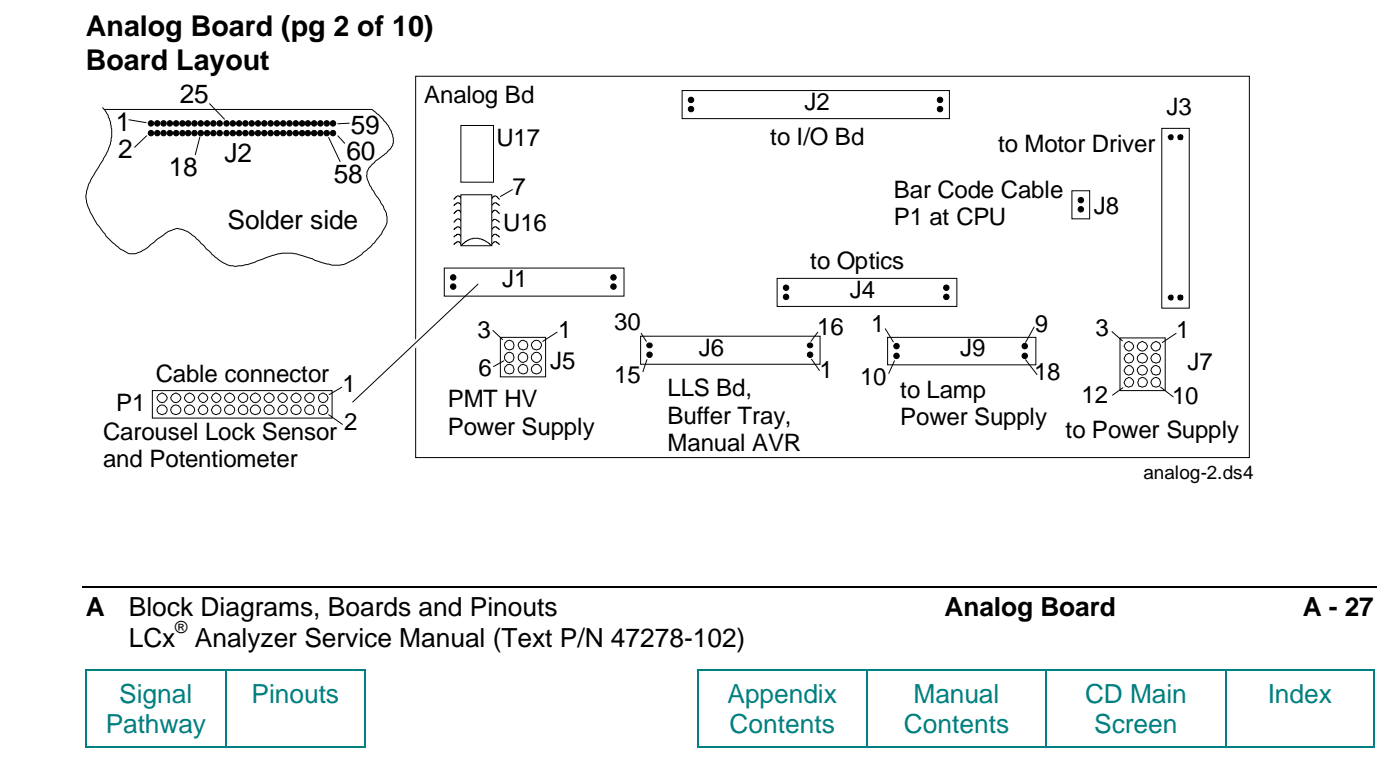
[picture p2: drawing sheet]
<svg xmlns="http://www.w3.org/2000/svg" width="207mm" height="114mm" viewBox="0 0 207 114" stroke-linecap="round" stroke-linejoin="round" font-family="sans-serif">
<path d="M12.2 86.8h191.5" fill="none" stroke="#000" stroke-width=".25"/>
<g fill="#008080">
<path d="M12.6 98.9h.2v.3h-.2z" fill-rule="evenodd"/>
<path d="M12.6 98.9h.2v.3h-.2z" fill-rule="evenodd"/>
</g>
<path d="M12.8 99.1h20.4" fill="none" stroke="#008080" stroke-width=".25"/>
<path d="M33.2 98.9h.3v.3h-.3z" fill-rule="evenodd" fill="#008080"/>
<path d="M33.5 99.1h20.4" fill="none" stroke="#008080" stroke-width=".25"/>
<g fill="#008080">
<path d="M53.9 98.9h.2v.3h-.2z" fill-rule="evenodd"/>
<path d="M53.9 98.9h.2v.3h-.2z" fill-rule="evenodd"/>
<path d="M103.1 98.9h.2v.3h-.2z" fill-rule="evenodd"/>
<path d="M103.1 98.9h.2v.3h-.2z" fill-rule="evenodd"/>
</g>
<path d="M103.3 99.1h24.8" fill="none" stroke="#008080" stroke-width=".25"/>
<path d="M128.1 98.9h.2v.3h-.2z" fill-rule="evenodd" fill="#008080"/>
<path d="M128.3 99.1h26.3" fill="none" stroke="#008080" stroke-width=".25"/>
<path d="M154.6 98.9h.3v.3h-.3z" fill-rule="evenodd" fill="#008080"/>
<path d="M154.9 99.1h26.3" fill="none" stroke="#008080" stroke-width=".25"/>
<path d="M181.2 98.9h.3v.3h-.3z" fill-rule="evenodd" fill="#008080"/>
<path d="M181.5 99.1h21.6" fill="none" stroke="#008080" stroke-width=".25"/>
<g fill="#008080">
<path d="M203.1 98.9h.2v.3h-.2z" fill-rule="evenodd"/>
<path d="M203.1 98.9h.2v.3h-.2z" fill-rule="evenodd"/>
</g>
<path d="M12.7 99.2v11.1" fill="none" stroke="#008080" stroke-width=".25"/>
<g fill="#008080">
<path d="M12.6 110.3h.2v.2h-.2z" fill-rule="evenodd"/>
<path d="M12.6 110.3h.2v.2h-.2z" fill-rule="evenodd"/>
</g>
<path d="M33.4 99.2v11.1M12.8 110.4h20.4" fill="none" stroke="#008080" stroke-width=".25"/>
<path d="M33.2 110.3h.3v.2h-.3z" fill-rule="evenodd" fill="#008080"/>
<path d="M54 99.2v11.1M33.5 110.4h20.4" fill="none" stroke="#008080" stroke-width=".25"/>
<g fill="#008080">
<path d="M53.9 110.3h.2v.2h-.2z" fill-rule="evenodd"/>
<path d="M53.9 110.3h.2v.2h-.2z" fill-rule="evenodd"/>
</g>
<path d="M103.2 99.2v11.1" fill="none" stroke="#008080" stroke-width=".25"/>
<g fill="#008080">
<path d="M103.1 110.3h.2v.2h-.2z" fill-rule="evenodd"/>
<path d="M103.1 110.3h.2v.2h-.2z" fill-rule="evenodd"/>
</g>
<path d="M128.2 99.2v11.1M103.3 110.4h24.8" fill="none" stroke="#008080" stroke-width=".25"/>
<path d="M128.1 110.3h.2v.2h-.2z" fill-rule="evenodd" fill="#008080"/>
<path d="M154.7 99.2v11.1M128.3 110.4h26.3" fill="none" stroke="#008080" stroke-width=".25"/>
<path d="M154.6 110.3h.3v.2h-.3z" fill-rule="evenodd" fill="#008080"/>
<path d="M181.3 99.2v11.1M154.9 110.4h26.3" fill="none" stroke="#008080" stroke-width=".25"/>
<path d="M181.2 110.3h.3v.2h-.3z" fill-rule="evenodd" fill="#008080"/>
<path d="M203.2 99.2v11.1M181.5 110.4h21.6" fill="none" stroke="#008080" stroke-width=".25"/>
<g fill="#008080">
<path d="M203.1 110.3h.2v.2h-.2z" fill-rule="evenodd"/>
<path d="M203.1 110.3h.2v.2h-.2z" fill-rule="evenodd"/>
</g>
<g fill="none" stroke="#000" stroke-width=".15">
<path d="M61.5 11.3h123.3v56.4h-123.3zM100.9 13.4h39.5v4.1h-39.5zM171.8 19h4.1v26.6h-4.1zM65.7 39.6h26.6v4.2h-26.6zM75.8 28l-1.8 1.1M158.6 28.2h2.6v4.2h-2.6zM22.5 57.8h26.6v4h-26.6zM29.6 58.3l.4-.2 .5 .2 .2 .5v.3l-.4 .4h-.3l-.4-.2-.3-.5zM31.5 58.3l.4-.2 .5 .2 .3 .5-.1 .3-.3 .4h-.4l-.4-.2-.2-.5zM41.3 58.3l.5-.2 .5 .2 .2 .5-.1 .3-.3 .4h-.3l-.5-.2-.2-.5zM45.3 58.3l.5-.2 .5 .2 .2 .5-.2 .5-.5 .2h-.3l-.4-.4v-.3zM50.6 57.2l-1.9 1.1"/>
<path d="M72.9 48.9l1.5 1.3M74 49.9h6.7v5.8h-6.7zM74.5 53.4l-1.5 .8M76.7 52.5l.4-.3 .3-.1 .5 .2 .2 .5-.2 .6-.5 .2-.3-.1-.4-.3-.1-.4zM82.4 49.1l-2.1 1.4M94.8 49.7h26.5v4.2h-26.5zM94.8 49.3l.8 1.2M95.7 53.2l-.6 1.8M114.9 41.2h26.6v4.1h-26.6zM120 53.1l1.2 1.7M121 49.1l-1.1 1.4M131 48.6l1.1 2"/>
<path d="M131.3 49.9h21.9v4h-21.9zM132.3 53.4l-.8 1.8M151.7 53.2l1.7 2.2M153 48.4l-1.3 2.2M164.5 49l1.5 1.4M165.7 50h6.7v7.8h-6.7zM166.1 57.3l-1.5 1.1M166.5 50.7l.4-.2 .5 .2 .3 .5-.1 .3-.3 .3-.4 .1-.4-.2-.2-.5zM171.7 57.2l1.8 1.5M174 49.3l-2.1 1.3M48.6 61.3l2 1.5"/>
<circle cx="24" cy="58.8" r=".72"/>
<circle cx="26" cy="58.8" r=".72"/>
<circle cx="28" cy="58.8" r=".72"/>
<circle cx="34" cy="58.8" r=".72"/>
<circle cx="36" cy="58.8" r=".71"/>
<circle cx="37.8" cy="58.8" r=".72"/>
<circle cx="39.8" cy="58.8" r=".72"/>
<circle cx="43.8" cy="58.8" r=".72"/>
<circle cx="47.8" cy="58.8" r=".71"/>
<circle cx="75.3" cy="52.8" r=".75"/>
<circle cx="75.3" cy="51" r=".74"/>
<circle cx="75.3" cy="54.6" r=".74"/>
<circle cx="77.4" cy="54.6" r=".72"/>
<circle cx="77.4" cy="51" r=".74"/>
<circle cx="79.3" cy="51" r=".74"/>
<circle cx="79.3" cy="54.6" r=".73"/>
<circle cx="79.3" cy="52.8" r=".76"/>
<circle cx="167" cy="53" r=".72"/>
<circle cx="167" cy="54.8" r=".72"/>
<circle cx="167" cy="56.5" r=".72"/>
<circle cx="168.9" cy="54.8" r=".74"/>
<circle cx="169" cy="51.2" r=".72"/>
<circle cx="169" cy="53" r=".73"/>
<circle cx="169" cy="56.5" r=".72"/>
<circle cx="171" cy="53" r=".72"/>
<circle cx="171" cy="51.2" r=".71"/>
<circle cx="171" cy="56.6" r=".74"/>
<circle cx="171" cy="54.8" r=".74"/>
<circle cx="24" cy="60.6" r=".73"/>
<circle cx="26" cy="60.6" r=".73"/>
<circle cx="28" cy="60.6" r=".73"/>
<circle cx="30" cy="60.6" r=".72"/>
<circle cx="32" cy="60.6" r=".72"/>
<circle cx="34" cy="60.6" r=".73"/>
<circle cx="36" cy="60.6" r=".72"/>
<circle cx="37.8" cy="60.6" r=".73"/>
<circle cx="39.8" cy="60.6" r=".73"/>
<circle cx="41.8" cy="60.6" r=".72"/>
<circle cx="43.8" cy="60.6" r=".73"/>
<circle cx="45.8" cy="60.6" r=".74"/>
<circle cx="47.8" cy="60.6" r=".71"/>
</g>
<g fill="#000" stroke="#000" stroke-width=".15">
<path d="M172.9 20l.3-.1 .3 .1v.2v.4l-.3 .1-.3-.1-.1-.4z" fill-rule="evenodd"/>
<path d="M174.3 20l.3-.1 .3 .1 .1 .2-.1 .4-.3 .1-.3-.1-.1-.4z" fill-rule="evenodd"/>
<path d="M172.9 43.7l.3-.1 .3 .1v.3v.3l-.3 .1-.3-.1-.1-.3z" fill-rule="evenodd"/>
<path d="M174.3 43.7l.3-.1 .3 .1 .1 .3-.1 .3-.3 .1-.3-.1-.1-.3z" fill-rule="evenodd"/>
<circle cx="102.2" cy="14.8" r=".4"/>
<circle cx="102.2" cy="16.1" r=".4"/>
<circle cx="139" cy="16.1" r=".4"/>
<circle cx="139" cy="14.8" r=".4"/>
<circle cx="159.9" cy="29.6" r=".4"/>
<circle cx="159.9" cy="30.9" r=".4"/>
<circle cx="67" cy="41" r=".4"/>
<circle cx="67" cy="42.4" r=".4"/>
<circle cx="90.7" cy="42.4" r=".4"/>
<circle cx="90.7" cy="41" r=".4"/>
<circle cx="96.1" cy="52.5" r=".4"/>
<circle cx="96.1" cy="51.1" r=".38"/>
<circle cx="116.3" cy="42.5" r=".4"/>
<circle cx="116.3" cy="43.9" r=".4"/>
<circle cx="119.8" cy="52.5" r=".4"/>
<circle cx="119.8" cy="51.1" r=".38"/>
<circle cx="132.6" cy="51.2" r=".4"/>
<circle cx="132.6" cy="52.6" r=".4"/>
<circle cx="140" cy="43.9" r=".4"/>
<circle cx="140" cy="42.5" r=".4"/>
<circle cx="151.6" cy="51.2" r=".4"/>
<circle cx="151.6" cy="52.6" r=".4"/>
</g>
<path d="M68.2 18.6h4.8v8.3h-4.8z" fill-rule="evenodd" fill="#fff" stroke="#000" stroke-width=".15"/>
<g fill="none" stroke="#000" stroke-width=".15">
<path d="M68.2 29.3l-.1-.2a.49 .49 0 0 0-.7 .1l-.2 .3M68.2 31.4l-.1-.2a.49 .49 0 0 0-.7 .1l-.2 .3M68.2 32.7l-.1-.3a.49 .49 0 0 0-.7 .2l-.2 .3M68.2 33.9l-.3-.4h-.3l-.4 .5M68.2 35l-.3-.4h-.3l-.4 .5M68.2 36.1l-.3-.4h-.3l-.4 .5M68.2 30.3l-.3-.3h-.3l-.4 .4M72.8 29.3l.1-.2a.49 .49 0 0 1 .7 .1l.2 .3M72.8 31.4l.1-.2a.49 .49 0 0 1 .7 .1l.2 .3M72.8 32.7l.2-.3h.3l.5 .3v.2M72.8 33.9l.3-.4h.3l.4 .5M72.8 35l.3-.4h.3l.4 .5"/>
<path d="M72.8 36.1l.3-.4h.3l.4 .5M72.8 30.3l.3-.3h.3l.4 .4"/>
</g>
<path d="M68.2 28.8h4.5v7.5h-4.5z" fill-rule="evenodd" fill="#fff" stroke="#000" stroke-width=".15"/>
<path d="M15.2 15.9l.7 1 .5 1.1 .1 1.1v1.1a8.5 8.5 0 0 1-1.2 3.4l-.7 1.1a10.5 10.5 0 0 0-1.9 4.1 7 7 0 0 0 1.3 3.7l1.3 1.8a6.2 6.2 0 0 0 1.6 1.8 5.7 5.7 0 0 0 2.2 1.4 4.1 4.1 0 0 0 2.8-.9l1.3-1.2 1-.7a4.6 4.6 0 0 1 2.1-.9 4.7 4.7 0 0 1 2.8 1.5l1.8 1.8a8.3 8.3 0 0 0 3.2 2.2 9.1 9.1 0 0 0 3.6-.5 16.9 16.9 0 0 1 4-1.4 7.6 7.6 0 0 1 3.9 .7l.4 .1a9.7 9.7 0 0 0 4.3 1l.5-.1 1.5-.6 1.2-.9 .2-.2a8.9 8.9 0 0 0 3-3.4l.3-.5a2.58 2.58 0 0 0 .2-1.5 6.4 6.4 0 0 0-1-2.3l-.9-1.4a6.1 6.1 0 0 1-1.1-2.3l.1-.2a1.58 1.58 0 0 1 .6-1.3l.7-.8 1.5-1 .7-.7 .4-.8a4.6 4.6 0 0 0-1.5-3.6l-1.7-1.4M15.4 16.2h39.6M19.1 17.7l2.5 .4M31 15.3l2.2 2.3M51.7 18.2l-1.7 .1M21.7 20.1l-1.8 1.7M29.6 20.2l-.7 2.7M48.6 20.3l1.7 3.6M50 20.1l1 1.1M68.3 36.3l.3-.3a2.51 2.51 0 0 1 1.3-.8h.9a3.9 3.9 0 0 1 1.8 1l.1 .1" fill="none" stroke="#000" stroke-width=".15"/>
<g fill="#000" stroke="#000" stroke-width=".15">
<circle cx="22.3" cy="18.2" r=".4"/>
<circle cx="22.3" cy="19.7" r=".4"/>
<circle cx="23.3" cy="19.7" r=".4"/>
<circle cx="23.3" cy="18.2" r=".4"/>
<circle cx="24.2" cy="18.2" r=".4"/>
<circle cx="24.2" cy="19.7" r=".4"/>
<circle cx="25.1" cy="18.2" r=".4"/>
<circle cx="25.1" cy="19.7" r=".4"/>
<circle cx="26.1" cy="18.2" r=".4"/>
<circle cx="26.1" cy="19.7" r=".4"/>
<circle cx="27" cy="18.2" r=".4"/>
<circle cx="27" cy="19.7" r=".4"/>
<circle cx="27.8" cy="19.7" r=".4"/>
<circle cx="27.8" cy="18.2" r=".4"/>
<circle cx="28.8" cy="19.7" r=".4"/>
<circle cx="28.8" cy="18.2" r=".4"/>
<circle cx="29.7" cy="18.2" r=".4"/>
<circle cx="29.7" cy="19.7" r=".4"/>
<circle cx="30.6" cy="18.2" r=".4"/>
<circle cx="30.6" cy="19.7" r=".4"/>
<circle cx="31.6" cy="18.2" r=".4"/>
<circle cx="31.6" cy="19.7" r=".4"/>
<circle cx="32.5" cy="19.7" r=".4"/>
<circle cx="32.5" cy="18.2" r=".4"/>
<circle cx="33.5" cy="18.2" r=".4"/>
<circle cx="33.5" cy="19.7" r=".4"/>
<circle cx="34.4" cy="18.2" r=".4"/>
<circle cx="34.4" cy="19.7" r=".4"/>
<circle cx="35.4" cy="18.2" r=".4"/>
<circle cx="35.4" cy="19.7" r=".4"/>
<circle cx="36.3" cy="19.7" r=".4"/>
<circle cx="36.3" cy="18.2" r=".4"/>
<circle cx="37.2" cy="19.7" r=".4"/>
<circle cx="37.2" cy="18.2" r=".4"/>
<circle cx="38.2" cy="18.2" r=".4"/>
<circle cx="38.2" cy="19.7" r=".4"/>
<circle cx="39.1" cy="19.7" r=".4"/>
<circle cx="39.1" cy="18.2" r=".4"/>
<circle cx="40" cy="18.2" r=".4"/>
<circle cx="40" cy="19.7" r=".4"/>
<circle cx="41" cy="19.7" r=".4"/>
<circle cx="41" cy="18.2" r=".4"/>
<circle cx="41.9" cy="19.7" r=".4"/>
<circle cx="41.9" cy="18.2" r=".4"/>
<circle cx="42.8" cy="19.7" r=".4"/>
<circle cx="42.8" cy="18.2" r=".4"/>
<circle cx="43.8" cy="18.2" r=".4"/>
<circle cx="43.8" cy="19.7" r=".4"/>
<circle cx="44.7" cy="18.2" r=".4"/>
<circle cx="44.7" cy="19.7" r=".4"/>
<circle cx="45.5" cy="19.7" r=".4"/>
<circle cx="45.5" cy="18.2" r=".4"/>
<circle cx="46.5" cy="18.2" r=".4"/>
<circle cx="46.5" cy="19.7" r=".4"/>
<circle cx="47.4" cy="19.7" r=".4"/>
<circle cx="47.4" cy="18.2" r=".4"/>
<circle cx="48.3" cy="19.7" r=".4"/>
<circle cx="48.3" cy="18.2" r=".4"/>
<circle cx="49.3" cy="19.7" r=".4"/>
<circle cx="49.3" cy="18.2" r=".4"/>
</g>
<path d="M58.5 52.9l5-4.7 .7 .7-5 4.7z" fill="#fff"/>
<path d="M70.7 42l-18.5 17.5" fill="none" stroke="#000" stroke-width=".15"/>
<g font-size="4.2">
<text x="12.7" y="5.4">Analog Board (pg 2 of 10)</text>
<text x="12.7" y="10.4">Board Layout</text>
</g>
<g font-size="3.9">
<text x="26.6" y="15.3">25</text>
<text x="17.1" y="19.4">1</text>
<text x="17.5" y="23.3">2</text>
<text x="33.2" y="23.9">J2</text>
<text x="51.2" y="23.6">60</text>
<text x="51.9" y="19.8">59</text>
<text x="25" y="26">18</text>
<text x="49.4" y="27.1">58</text>
<text x="33.6" y="33.9">Solder side</text>
<text x="12.7" y="91.1">A</text>
<text x="19.1" y="91.1">Block Diagrams, Boards and Pinouts</text>
<text x="19.1" y="95.6">LCx</text>
<text x="28.8" y="95.6">Analyzer Service Manual (Text P/N 47278-102)</text>
<text x="139.7" y="91.1">Analog Board</text>
<text x="192.7" y="91.1">A - 27</text>
</g>
<g font-size="3.9" fill="#008080">
<text x="17.6" y="103.9">Signal</text>
<text x="37.2" y="103.9">Pinouts</text>
<text x="107.6" y="103.9">Appendix</text>
<text x="135.1" y="103.9">Manual</text>
<text x="160.5" y="103.9">CD Main</text>
<text x="187.5" y="103.9">Index</text>
<text x="15.6" y="108.4">Pathway</text>
<text x="107.9" y="108.4">Contents</text>
<text x="133.7" y="108.4">Contents</text>
<text x="161.9" y="108.4">Screen</text>
</g>
<g font-size="3.6">
<text x="62.8" y="15.2">Analog Bd</text>
<text x="119" y="16.3">J2</text>
<text x="172.5" y="16.9">J3</text>
<text x="73.4" y="21.6">U17</text>
<text x="113.9" y="21.5">to I/O Bd</text>
<text x="147.6" y="22.5">to Motor Driver</text>
<text x="75.8" y="28.9">7</text>
<text x="132.2" y="29.2">Bar Code Cable</text>
<text x="74.4" y="34.1">U16</text>
<text x="132.2" y="33.3">P1 at CPU</text>
<text x="161.8" y="31.6">J8</text>
<text x="119.9" y="39.7">to Optics</text>
<text x="74.3" y="42.5">J1</text>
<text x="125.7" y="44">J4</text>
<text x="70.6" y="50">3</text>
<text x="82.6" y="50">1</text>
<text x="90.9" y="48.8">30</text>
<text x="103.3" y="52.6">J6</text>
<text x="120.9" y="49.5">16</text>
<text x="128.8" y="49.1">1</text>
<text x="142" y="52.7">J9</text>
<text x="153" y="49.1">9</text>
<text x="162" y="49.6">3</text>
<text x="174" y="50">1</text>
<text x="23" y="56.5">Cable connector</text>
<text x="50.6" y="57.9">1</text>
<text x="70.8" y="55.6">6</text>
<text x="81.4" y="54.5">J5</text>
<text x="90.9" y="56.6">15</text>
<text x="98.7" y="58.6">LLS Bd,</text>
<text x="121.2" y="55.9">1</text>
<text x="127.2" y="56.9">10</text>
<text x="133.2" y="58.8">to Lamp</text>
<text x="153" y="56.2">18</text>
<text x="160" y="59.6">12</text>
<text x="173.4" y="59.7">10</text>
<text x="175.7" y="54.7">J7</text>
<text x="15.3" y="65">Carousel Lock Sensor</text>
<text x="17.2" y="60.7">P1</text>
<text x="50.9" y="63.6">2</text>
<text x="66.2" y="60.2">PMT HV</text>
<text x="66.2" y="64.3">Power Supply</text>
<text x="98.7" y="62.7">Buffer Tray,</text>
<text x="133.2" y="62.9">Power Supply</text>
<text x="157.6" y="64.8">to Power Supply</text>
<text x="15.3" y="69.1">and Potentiometer</text>
<text x="98.7" y="66.7">Manual AVR</text>
</g>
<text font-size="2.8" x="169.1" y="70.9">analog-2.ds4</text>
<text font-size="2.5" x="25.9" y="93.6">®</text>
</svg>
